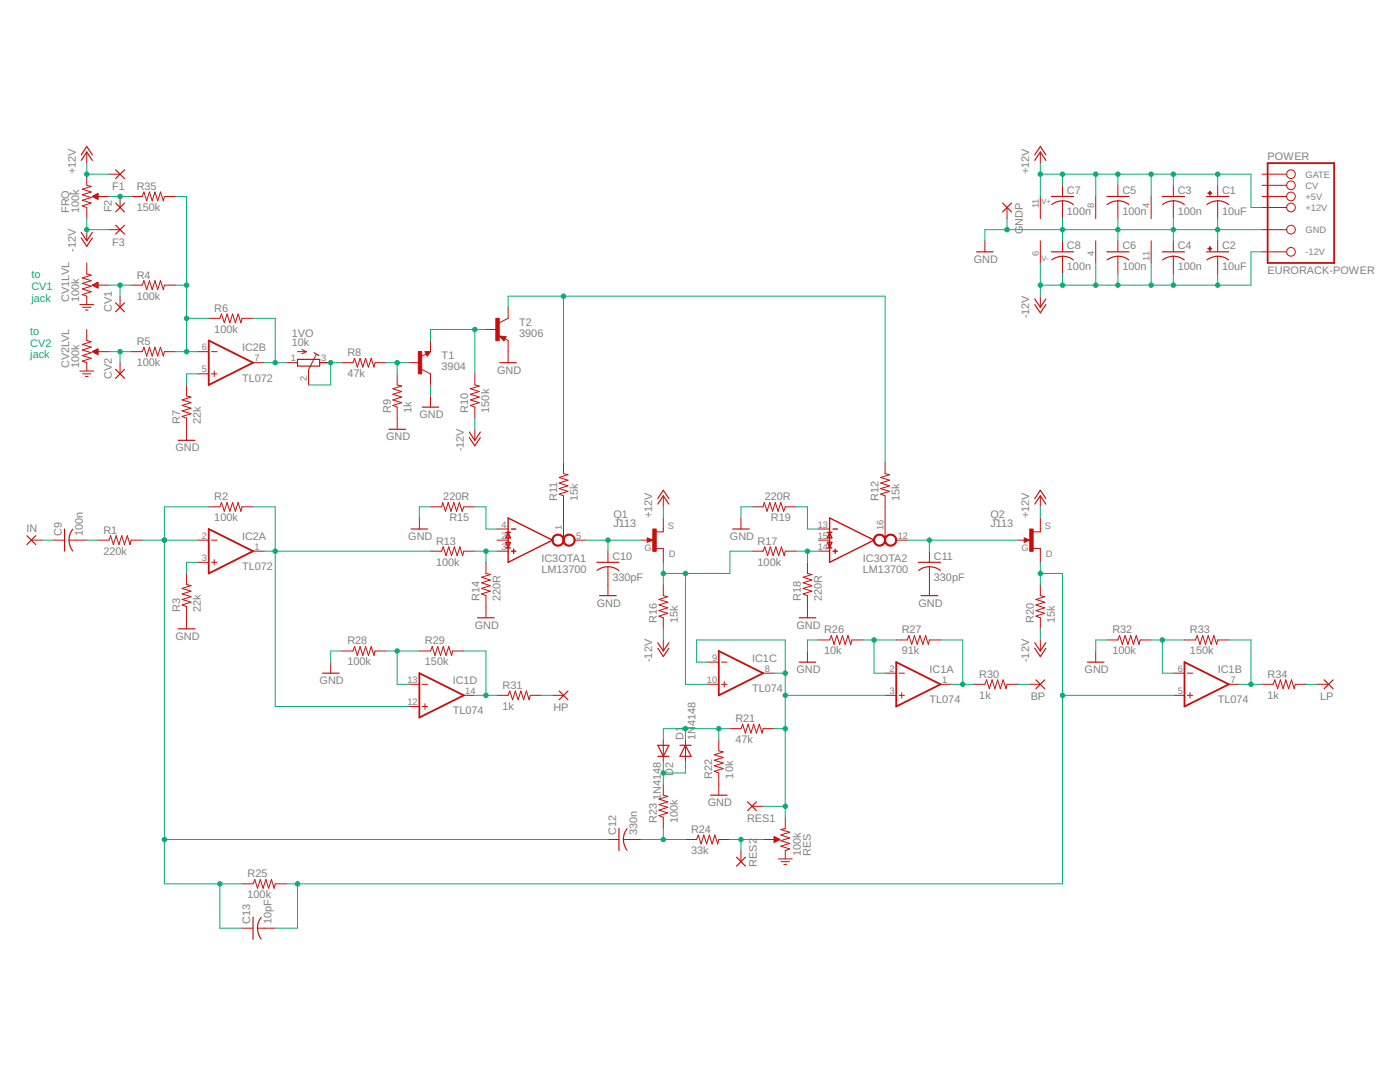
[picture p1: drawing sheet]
<svg xmlns="http://www.w3.org/2000/svg" width="279mm" height="216mm" viewBox="0 0 279 216" stroke-linecap="round" stroke-linejoin="round" font-family="sans-serif">
<path d="M253 32.6h13.3v19.9h-13.3zM41.7 67.9l8.8 4.5-8.8 4.4zM41.7 105.6l8.8 4.4-8.8 4.4zM83.7 134.3l8.9 4.4-8.9 4.5zM143.4 129.9l8.9 4.4-8.9 4.4zM178.9 132.1l8.8 4.4-8.8 4.5zM236.4 132.1l8.8 4.4-8.8 4.5z" fill="none" stroke="#c90d0c" stroke-width=".36"/>
<g fill="none" stroke="#c90d0c" stroke-width=".2">
<path d="M17.3 34.8v2.2l.9 .2-1.8 .6 1.8 .5-1.8 .6 1.8 .5-1.8 .6 1.8 .5-1.8 .6 .9 .3v2.2M17.3 30.3v2.3M19.5 39.2h2.2M21.7 34.8h2.3M24 39.2v2.2M26.2 39.2h2.2l.3-.9 .6 1.8 .5-1.8 .6 1.8 .5-1.8 .6 1.8 .5-1.8 .6 1.8 .2-.9h2.2M207.6 30.3v2.3M207.6 39.2v4.4M212 37v2.2M218.7 39.2v4.4M223.1 37v2.2M229.7 39.2v4.4"/>
<path d="M234.2 37v2.2M243 37v2.2M251.9 39.2h4.9M251.9 34.8h4.9M251.9 37h4.9M17.3 45.8v2.2M17.3 52.5v2.2l.9 .2-1.8 .6 1.8 .5-1.8 .6 1.8 .5-1.8 .6 1.8 .5-1.8 .6 .9 .3v1.7M19.5 56.9h2.2M21.7 45.8h2.3M24 59.1v2.2M26.2 56.9h2.2l.3-.9 .6 1.8 .5-1.8 .6 1.8 .5-1.8 .6 1.8 .5-1.8 .6 1.8 .2-.9h2.2M196.6 48v2.2"/>
<path d="M201 41.4v2.2M207.6 48v4.5M207.6 59.1v2.2M212 40.1v3.5M212 48v2.2M212 51.1v3.6M218.7 48v4.5M223.1 40.1v3.5M223.1 48v2.2M223.1 51.1v3.6M229.7 48v4.5M234.2 40.1v3.5"/>
<path d="M234.2 48v2.2M234.2 51.1v3.6M243 40.1v3.5M243 48v2.2M243 51.1v3.6M251.9 45.8h4.9M251.9 41.4h4.9M251.9 50.2h4.9M15.9 60.8h2.8M15.9 74h2.8M16.5 74.6h1.6M16.5 61.3h1.6"/>
<path d="M17 61.9h.6M17 75.1h.6M17.3 65.7v2.2l.9 .3-1.8 .5 1.8 .6-1.8 .5 1.8 .6-1.8 .6 1.8 .5-1.8 .6 .9 .3v1.6M19.5 70.2h2.2M24 72.4v2.2M26.2 70.2h2.2l.3-.9 .6 1.8 .5-1.8 .6 1.8 .5-1.8 .6 1.8 .5-1.8 .6 1.8 .2-.9h2.2M37.2 76.8v2.2l.9 .2-1.8 .6 1.8 .5-1.8 .6 1.8 .5-1.8 .6 1.8 .5-1.8 .6 .9 .3v4.5M39.5 74.6h2.2M39.5 70.2h2.2M41.7 63.5h2.2l.3-.8 .6 1.7 .5-1.7 .6 1.7 .5-1.7 .6 1.7 .5-1.7 .6 1.7 .2-.9h2.2M42.2 74.6h1.1M42.2 70.2h1.1"/>
<path d="M42.8 74v1.1M50.5 72.4h2.2M57.1 72.4h2.3M59.4 70.2h1.7M60.2 69.7l.9 .5M61.1 70.2l-.9 .4M63.1 70.7l-1.5 3.1v3M63.8 72.4h2.2M68.2 72.4h2.2l.4-.9 .5 1.8 .6-1.8 .5 1.8 .6-1.8 .5 1.8 .6-1.8 .5 1.8 .2-.9h2.3M79.3 74.6v2.2l.9 .2-1.8 .6 1.8 .5-1.8 .6 1.8 .5-1.8 .6 1.8 .5-1.8 .6 .9 .3v4.5M81.5 72.4h2.2M84.1 73.7l1.8 .9v2.2"/>
<path d="M84.8 70.2h1.1l-.6 .9zM85 70.6l-1 .5M85.9 67.9v2.3M85.9 79v2.2M94.8 74.6v2.2l.9 .2-1.8 .6 1.8 .5-1.8 .6 1.8 .5-1.8 .6 1.8 .5-1.8 .6 .9 .3v2.2M97 65.7h2.2M99.6 67l1.4 .2-.4 .8zM100.8 67.6l.6 .3v4.5M101.4 61.3v2.2l-1.8 .9M94.8 85.7v2.2M112.5 92.3v2.2l.8 .2-1.7 .6 1.7 .5-1.7 .6 1.7 .5-1.7 .6 1.7 .5-1.7 .6 .9 .3v8.9M132.4 98.9v2.2"/>
<path d="M176.6 92.3v2.2l.9 .2-1.8 .6 1.8 .5-1.8 .6 1.8 .5-1.8 .6 1.8 .5-1.8 .6 .9 .3v8.9M207.6 98.9v2.2M6.3 107.8h2.2M10.7 107.8h2.2M13.8 107.8h3.5M19.5 107.8h2.2l.4-.9 .5 1.8 .6-1.8 .5 1.8 .6-1.8 .5 1.8 .6-1.8 .6 1.8 .2-.9h2.2M37.2 114.4v2.2l.9 .3-1.8 .5 1.8 .6-1.8 .5 1.8 .6-1.8 .5 1.8 .6-1.8 .5 .9 .4v4.4M39.5 112.2h2.2M39.5 107.8h2.2M41.7 101.1h2.2l.3-.8 .6 1.7 .5-1.7 .6 1.7 .5-1.7 .6 1.7 .5-1.7 .6 1.7 .2-.9h2.2M42.2 112.2h1.1M42.2 107.8h1.1"/>
<path d="M42.8 111.7v1.1M50.5 110h2.2M83.7 103.4v2.2M85.9 110h2.2l.4-.9 .5 1.8 .6-1.8 .5 1.8 .6-1.8 .5 1.8 .6-1.8 .5 1.8 .3-.9h2.2M85.9 101.1h2.2l.2-.8 .6 1.7 .6-1.7 .5 1.7 .6-1.7 .5 1.7 .6-1.7 .5 1.7 .4-.9h2.2M97 112.2v2.2l.9 .2-1.8 .6 1.8 .5-1.8 .6 1.8 .6-1.8 .5 1.8 .6-1.8 .5 .9 .4v4.4M99.2 107.8h2.2M99.2 110h2.2M99.2 105.6h2.2M114.7 107.8h2.2M121.3 110v2.2M121.3 113.1v5.8"/>
<path d="M128 107.8h2.2M129.2 107.3l1.1 .5-1.1 .4zM131 109.4h1.4v2.8M132.4 103.4v2.7h-1.5M132.4 116.6v2.3l.9 .2-1.8 .5 1.8 .6-1.8 .5 1.8 .6-1.8 .5 1.8 .6-1.8 .5 .9 .4v2.2M147.9 103.4v2.2M150.1 110h2.2l.3-.9 .6 1.8 .5-1.8 .6 1.8 .5-1.8 .6 1.8 .6-1.8 .5 1.8 .2-.9h2.2M150.1 101.1h2.2l.2-.8 .6 1.7 .5-1.7 .6 1.7 .5-1.7 .6 1.7 .5-1.7 .6 1.7 .3-.9h2.2M161.1 112.2v2.2l.9 .2-1.7 .6 1.7 .5-1.7 .6 1.7 .6-1.7 .5 1.7 .6-1.7 .5 .8 .4v4.4M163.4 107.8h2.2M163.4 110h2.2M163.4 105.6h2.2"/>
<path d="M178.9 107.8h2.2M185.5 110v2.2M185.5 113.1v5.8M203.2 107.8h2.2M204.4 107.3l1.1 .5-1.1 .4zM206.2 109.4h1.4v2.8M207.6 103.4v2.7h-1.4M207.6 116.6v2.3l.9 .2-1.8 .5 1.8 .6-1.8 .5 1.8 .6-1.8 .5 1.8 .6-1.8 .5 .9 .4v2.2M66 132.1v2.2M68.2 129.9h2.2l.4-.9 .5 1.8 .6-1.8 .5 1.8 .6-1.8 .5 1.8 .6-1.8 .5 1.8 .2-.9h2.3M81.5 136.5h2.2M83.7 129.9h2.2l.4-.9 .5 1.8 .6-1.8 .5 1.8 .6-1.8 .5 1.8 .6-1.8 .5 1.8 .2-.9h2.3"/>
<path d="M84.3 136.5h1.1M92.6 138.7h2.2M99.2 138.7h2.2l.3-.8 .6 1.7 .5-1.7 .6 1.7 .5-1.7 .6 1.7 .6-1.7 .5 1.7 .2-.9h2.2M110.3 138.7h2.2M132.4 127.7v2.2M141.2 136.5h2.2M141.2 132.1h2.2M144 136.5h1.1M144 132.1h1.1M144.5 136v1.1M152.3 134.3h2.2M161.1 129.9v2.2"/>
<path d="M163.4 127.7h2.2l.3-.9 .6 1.8 .5-1.8 .6 1.8 .5-1.8 .6 1.8 .5-1.8 .6 1.8 .2-.9h2.2M176.6 134.3h2.3M176.6 138.7h2.3M178.9 127.7h2.2l.3-.9 .5 1.8 .6-1.8 .5 1.8 .6-1.8 .6 1.8 .5-1.8 .6 1.8 .2-.9h2.2M179.4 134.3h1.1M179.4 138.7h1.1M180 138.2v1.1M187.7 136.5h2.2M194.3 136.5h2.3l.3-.8 .5 1.7 .6-1.7 .5 1.7 .6-1.7 .5 1.7 .6-1.7 .6 1.7 .2-.9h2.2M205.4 136.5h2.2M207.6 127.7v2.2M218.7 129.9v2.2"/>
<path d="M220.9 127.7h2.2l.3-.9 .6 1.8 .5-1.8 .6 1.8 .6-1.8 .5 1.8 .6-1.8 .5 1.8 .2-.9h2.2M234.2 134.3h2.2M234.2 138.7h2.2M236.4 127.7h2.2l.3-.9 .6 1.8 .5-1.8 .6 1.8 .5-1.8 .6 1.8 .6-1.8 .5 1.8 .2-.9h2.2M236.9 134.3h1.1M236.9 138.7h1.1M237.5 138.2v1.1M245.2 136.5h2.2M251.9 136.5h2.2l.3-.8 .6 1.7 .5-1.7 .6 1.7 .5-1.7 .6 1.7 .5-1.7 .6 1.7 .2-.9h2.2M262.9 136.5h2.3M81.5 141h2.2M84.3 141h1.1"/>
<path d="M84.8 140.4v1.1M132.4 147.6v4.4M132.4 156.5v2.2l.9 .2-1.8 .5 1.8 .6-1.8 .5 1.8 .6-1.8 .5 1.8 .6-1.8 .6 .9 .3v2.2M136.8 147.6v4.4M143.4 147.6v2.2l.9 .2-1.7 .6 1.7 .6-1.7 .5 1.7 .6-1.7 .5 1.7 .6-1.7 .5 .8 .3v4.5M145.7 145.4h2.2l.3-.9 .6 1.8 .5-1.8 .6 1.8 .5-1.8 .6 1.8 .5-1.8 .6 1.8 .2-.9h2.2M48.3 176.4h2.2l.3-.9 .6 1.7 .5-1.7 .6 1.7 .6-1.7 .5 1.7 .6-1.7 .5 1.7 .2-.8h2.2M121.3 167.5h2.2M124.4 167.5h3.6M136.8 167.5h2.2l.4-.9 .5 1.8 .6-1.8 .5 1.8 .6-1.8 .5 1.8 .6-1.8 .5 1.8 .2-.9h2.3M147.9 169.7v2.2M150.1 160.9h2.2"/>
<path d="M152.3 167.5h2.2M155.3 171.4h2.8M155.9 171.9h1.6M156.4 172.5h.6M156.7 163.1v2.2l-.9 .2 1.8 .6-1.8 .5 1.8 .6-1.8 .5 1.8 .6-1.8 .5 1.8 .6-.9 .3v1.7M48.3 185.2h2.2M51.4 185.2h3.5"/>
<circle cx="257.6" cy="39.2" r=".87"/>
<circle cx="257.6" cy="34.8" r=".87"/>
<circle cx="257.6" cy="37" r=".87"/>
<circle cx="257.6" cy="50.2" r=".87"/>
<circle cx="257.6" cy="45.8" r=".87"/>
<circle cx="257.6" cy="41.4" r=".87"/>
</g>
<g fill="none" stroke="#c90d0c" stroke-width=".28">
<path d="M101 106.2h.9M101 108.2h.9l-.5 1.1zM101 109.3h.9M101.4 106.2l.5 1.1h-.9zM101.4 103.4l8.9 4.4-8.9 4.4zM102.1 105.6h.9M102.1 110h.9M102.5 109.6v.8M129.5 107.8h-.2v-.3l.8 .3-.8 .2M165.1 106.2h.9M165.1 108.2h.9l-.4 1.1zM165.1 109.3h.9"/>
<path d="M165.6 106.2l.4 1.1h-.9zM165.6 103.4l8.8 4.4-8.8 4.4zM166.2 105.6h.9M166.2 110h.9M166.7 109.6v.8M204.7 107.8h-.2v-.3l.8 .3-.8 .2"/>
</g>
<g fill="#c90d0c" stroke="#c90d0c" stroke-width=".2">
<path d="M110.5 106.9a1.22 1.22 0 0 1 1.9 .3 1.22 1.22 0 0 1-.7 1.8 1.22 1.22 0 0 1-1.5-1.2h.2a1 1 0 0 1 1.4-.9 1 1 0 0 1 .2 1.6 1 1 0 0 1-1.6-.4v-.3h-.2z" fill-rule="evenodd"/>
<path d="M112.7 106.9a1.22 1.22 0 0 1 1.9 .3 1.22 1.22 0 0 1-.7 1.8 1.22 1.22 0 0 1-1.5-1.2h.2a.99 .99 0 0 1 1.4-.8 .99 .99 0 0 1 .2 1.6 .99 .99 0 0 1-1.6-.5v-.3h-.2z" fill-rule="evenodd"/>
<path d="M174.7 106.9a1.22 1.22 0 0 1 1.9 .3 1.22 1.22 0 0 1-.8 1.8 1.22 1.22 0 0 1-1.5-1.2h.2a.99 .99 0 0 1 1.4-.9 .99 .99 0 0 1 .3 1.6 .99 .99 0 0 1-1.6-.4l-.1-.3h-.2v-.4z" fill-rule="evenodd"/>
<path d="M176.9 106.9a1.22 1.22 0 0 1 1.9 .3 1.22 1.22 0 0 1-.7 1.8 1.22 1.22 0 0 1-1.6-1.2h.2a1 1 0 0 1 1.4-.9 1 1 0 0 1 .3 1.6 1 1 0 0 1-1.6-.4l-.1-.3h-.2z" fill-rule="evenodd"/>
</g>
<g fill="none" stroke="#c90d0c" stroke-width=".23">
<path d="M16.2 32l1.1-1.7 1.1 1.7M16.2 30.9l1.1-1.7 1.1 1.7M18.4 39.2l1.1-.6v1.2zM18.5 39.2h1M18.7 39.1h.8M18.9 39.4h.6M19.1 38.9h.4M19.3 39.6h.2M19.5 38.7h.1M23.1 33.9l1.7 1.7M24.8 33.9l-1.7 1.7M206.5 32l1.1-1.7 1.1 1.7"/>
<path d="M206.5 30.9l1.1-1.7 1.1 1.7M209.8 39.2h4.4M220.9 39.2h4.4M232 39.2h4.4M240.8 39.2h4.4M16.2 46.4l1.1 1.6 1.1-1.6M16.2 47.5l1.1 1.6 1.1-1.6M18.4 56.9l1.1-.6v1.1M18.4 56.9l1.1 .5M18.5 56.9h1M18.7 57h.8M18.9 56.7h.6"/>
<path d="M19.1 57.2h.4M19.2 56.5h.3M19.5 57.4h.1M23.1 44.9l1.7 1.8M23.1 40.5l1.7 1.8M24.8 44.9l-1.7 1.8M24.8 40.5l-1.7 1.8M194.9 50.2h3.3M200.1 40.5l1.8 1.8M201.9 40.5l-1.8 1.8M206.5 59.6l1.1 1.7 1.1-1.7M209.8 50.2h4.4"/>
<path d="M209.9 40.8a3.5 3.5 0 0 1 4.3 0M209.9 51.9a3.5 3.5 0 0 1 4.3 0M220.9 50.2h4.4M221 40.8a3.5 3.5 0 0 1 4.3 0M221 51.9a3.5 3.5 0 0 1 4.3 0M232 50.2h4.4M232 40.8a3.5 3.5 0 0 1 4.3 0M232 51.9a3.5 3.5 0 0 1 4.3 0M240.8 50.2h4.4M240.9 40.8a3.5 3.5 0 0 1 4.3 0M240.9 51.9a3.5 3.5 0 0 1 4.3 0M18.4 70.2l1.1-.6v1.1z"/>
<path d="M18.5 70.1h1M18.7 70.3h.8M18.9 69.9h.6M19.1 70.5h.4M19.3 69.7h.2M19.5 70.7h.1M23.1 60.4l1.7 1.8M23.1 73.7l1.7 1.8M24.8 60.4l-1.7 1.8M24.8 73.7l-1.7 1.8M59.4 71.7h4.4v1.3h-4.4zM62.7 70.4l1 .6"/>
<path d="M85 70.3h.7l-.4 .5-.3-.4h.4l-.1 .2M99.7 72.4h3.4M100.9 67.3l-.4 .5-.6-.6 .8 .1-.2 .3-.3-.2h.3M206.5 60.8l1.1 1.6 1.1-1.6M35.6 87.9h3.3M77.6 85.7h3.3M84.3 81.2h3.3M93.7 86.2l1.1 1.7 1.1-1.7M93.7 87.3l1.1 1.7 1.1-1.7M131.3 99.5l1.1-1.7 1.1 1.7M206.5 99.5l1.1-1.7 1.1 1.7M5.4 106.9l1.7 1.8"/>
<path d="M7.1 106.9l-1.7 1.8M12.9 105.6v4.4M14.5 105.6a3.5 3.5 0 0 0 0 4.3M82 105.6h3.4M119.1 112.2h4.4M119.7 118.9h3.3M121.3 113.1l1.4 .2 .8 .5M121.3 113.1l-.9 .1-1.2 .6M131.3 100.6l1.1-1.7 1.1 1.7M146.2 105.6h3.3M183.3 112.2h4.4M183.8 118.9h3.4"/>
<path d="M185.5 113.1l1.4 .2 .8 .5M185.5 113.1l-1.4 .2-.8 .5M206.5 100.6l1.1-1.7 1.1 1.7M35.6 125.5h3.3M64.3 134.3h3.4M95.3 123.3h3.3M111.6 137.9l1.7 1.7M113.3 137.9l-1.7 1.7M131.3 128.2l1.1 1.7 1.1-1.7M131.3 129.3l1.1 1.7 1.1-1.7M159.5 123.3h3.3M159.5 132.1h3.3"/>
<path d="M206.5 128.2l1.1 1.7 1.1-1.7M206.5 129.3l1.1 1.7 1.1-1.7M206.7 135.7l1.8 1.7M208.5 135.7l-1.8 1.7M217 132.1h3.3M264.3 135.7l1.7 1.7M266 135.7l-1.7 1.7M131.3 148.7h2.2l-1.1 2.2zM131.3 150.9h2.2M135.7 148.7h2.2M136.8 148.7l1.1 2.2h-2.2zM141.8 158.7h3.3"/>
<path d="M149.2 160l1.8 1.8M151 160l-1.8 1.8M123.5 165.3v4.4M124.4 167.5l.1 .9 .6 1.3M125.1 165.4l-.4 .8-.3 1.3M147 171l1.8 1.8M148.8 171l-1.8 1.8M154.5 167l1.1 .5-1.1 .6zM154.5 167.9h.3M154.5 167.7h.7M154.5 167.5h1.1M154.5 167.3h.8"/>
<path d="M154.5 167.2h.4M50.5 183v4.4M52.1 183a3.5 3.5 0 0 0 0 4.4"/>
</g>
<g fill="#c90d0c" stroke="#c90d0c" stroke-width=".2">
<path d="M241.1 38.5h.7v.1h-.7z"/>
<path d="M241.4 38.2h.1v.7h-.1z"/>
<path d="M241.1 49.6h.7v.1h-.7z"/>
<path d="M241.4 49.2h.1v.8h-.1z"/>
<path d="M130.3 105.6h.7v4.4h-.7z"/>
<path d="M205.5 105.6h.7v4.4h-.7z"/>
<path d="M83.5 70.1h.7v4.5h-.7z"/>
<path d="M99 63.5h.6v4.5h-.6z"/>
</g>
<g fill="none" stroke="#0dab76" stroke-width=".2">
<path d="M17.3 32.6v2.2h4.4M21.7 39.2h4.5M35 39.2h2.2v31M207.6 34.8h42.1v6.6h2.2M207.6 32.6v6.6M212 34.8v2.2M218.7 34.8v4.4M223.1 34.8v2.2M229.7 34.8v4.4M234.2 34.8v2.2M243 34.8v2.2M17.3 43.6v2.2h4.4"/>
<path d="M21.7 56.9h4.5M24 56.9v2.2M35 56.9h2.2M112.5 59.1v33.2M201 43.6v2.2M207.6 52.5v6.6M212 43.6v4.4M212 54.7v2.2M218.7 52.5v4.4M223.1 43.6v4.4M223.1 54.7v2.2M229.7 52.5v4.4"/>
<path d="M234.2 43.6v4.4M234.2 54.7v2.2M243 43.6v4.4M243 54.7v2.2M251.9 50.2h-2.2v6.7h-42.1M251.9 45.8h-55.3v2.2M21.7 70.2h4.5M24 70.2v2.2M35 70.2h4.5M37.2 63.5h4.5M39.5 74.6h-2.3v2.2M50.5 63.5h4.4v8.9"/>
<path d="M52.7 72.4h4.4M68.2 72.4h-2.2v4.4h-4.4M77.1 72.4h4.4M79.3 72.4v2.2M85.9 76.8v2.2M94.8 65.7v8.9M97 65.7h-11.1v2.2M101.4 61.3v-2.2h75.2v33.2M94.8 83.4v2.3M8.5 107.8h2.2M17.3 107.8h2.2M28.4 107.8h11.1"/>
<path d="M39.5 112.2h-2.3v2.2M41.7 101.1h-8.9v75.3h15.5M50.5 101.1h4.4v39.9h26.6M52.7 110h33.2M85.9 101.1h-2.2v2.3M94.8 101.1h2.2v4.5h2.2M94.8 110h4.4M97 110v2.2M116.9 107.8h11.1M121.3 107.8v2.2M132.4 101.1v2.3M132.4 112.2v4.4"/>
<path d="M136.8 114.4v22.1h4.4M150.1 101.1h-2.2v2.3M150.1 110h-4.4v4.4h-13.3M158.9 101.1h2.2v4.5h2.3M158.9 110h4.5M161.1 110v2.2M181.1 107.8h22.1M185.5 107.8v2.2M207.6 101.1v2.3M207.6 112.2v4.4M207.6 114.4h4.4v62h-154.9M68.2 129.9h-2.2v2.2"/>
<path d="M77.1 129.9h6.6M79.3 129.9v6.6h2.2M92.6 129.9h4.4v8.8M94.8 138.7h4.4M108 138.7h2.3M132.4 125.5v2.2M141.2 132.1h-2.2v-4.4h17.7v35.4M154.5 134.3h2.2M156.7 138.7h19.9M163.4 127.7h-2.3v2.2M172.2 127.7h6.7M174.4 127.7v6.6h2.2"/>
<path d="M187.7 127.7h4.4v8.8M189.9 136.5h4.4M203.2 136.5h2.2M207.6 125.5v2.2M212 138.7h22.2M220.9 127.7h-2.2v2.2M229.7 127.7h6.7M232 127.7v6.6h2.2M245.2 127.7h4.5v8.8M247.4 136.5h4.5M260.7 136.5h2.2M132.4 152v4.5"/>
<path d="M136.8 145.4v2.2M136.8 152v2.2h-4.4M143.4 145.4v2.2M145.7 145.4h-13.3v2.2M154.5 145.4h2.2M32.8 167.5h88.5M43.9 176.4v8.8h4.4M59.4 176.4v8.8h-4.5M128 167.5h8.8M132.4 165.3v2.2M145.7 167.5h6.6M147.9 167.5v2.2"/>
<path d="M152.3 160.9h4.4"/>
</g>
<g fill="#0dab76" stroke="#0dab76" stroke-width=".2">
<circle cx="37.2" cy="70.2" r=".44"/>
<circle cx="37.2" cy="63.5" r=".44"/>
<circle cx="37.2" cy="56.9" r=".44"/>
<circle cx="156.7" cy="160.9" r=".44"/>
<circle cx="156.7" cy="134.3" r=".44"/>
<circle cx="156.7" cy="145.4" r=".44"/>
<circle cx="156.7" cy="138.7" r=".44"/>
<circle cx="147.9" cy="167.5" r=".44"/>
<circle cx="207.6" cy="34.8" r=".44"/>
<circle cx="212" cy="34.8" r=".44"/>
<circle cx="218.7" cy="34.8" r=".44"/>
<circle cx="223.1" cy="34.8" r=".44"/>
<circle cx="229.7" cy="34.8" r=".44"/>
<circle cx="234.2" cy="34.8" r=".44"/>
<circle cx="243" cy="34.8" r=".44"/>
<circle cx="17.3" cy="34.8" r=".44"/>
<circle cx="243" cy="56.9" r=".44"/>
<circle cx="234.2" cy="56.9" r=".44"/>
<circle cx="229.7" cy="56.9" r=".44"/>
<circle cx="223.1" cy="56.9" r=".44"/>
<circle cx="218.7" cy="56.9" r=".44"/>
<circle cx="212" cy="56.9" r=".44"/>
<circle cx="207.6" cy="56.9" r=".44"/>
<circle cx="17.3" cy="45.8" r=".44"/>
<circle cx="212" cy="45.8" r=".44"/>
<circle cx="223.1" cy="45.8" r=".44"/>
<circle cx="234.2" cy="45.8" r=".44"/>
<circle cx="243" cy="45.8" r=".44"/>
<circle cx="201" cy="45.8" r=".44"/>
<circle cx="32.8" cy="107.8" r=".44"/>
<circle cx="32.8" cy="167.5" r=".44"/>
<circle cx="43.9" cy="176.4" r=".44"/>
<circle cx="54.9" cy="110" r=".44"/>
<circle cx="54.9" cy="72.4" r=".44"/>
<circle cx="24" cy="56.9" r=".44"/>
<circle cx="24" cy="70.2" r=".44"/>
<circle cx="66" cy="72.4" r=".44"/>
<circle cx="94.8" cy="65.7" r=".44"/>
<circle cx="79.3" cy="72.4" r=".44"/>
<circle cx="97" cy="110" r=".44"/>
<circle cx="121.3" cy="107.8" r=".44"/>
<circle cx="132.4" cy="114.4" r=".44"/>
<circle cx="136.8" cy="114.4" r=".44"/>
<circle cx="161.1" cy="110" r=".44"/>
<circle cx="185.5" cy="107.8" r=".44"/>
<circle cx="143.4" cy="145.4" r=".44"/>
<circle cx="136.8" cy="145.4" r=".44"/>
<circle cx="132.4" cy="154.2" r=".44"/>
<circle cx="132.4" cy="167.5" r=".44"/>
<circle cx="112.5" cy="59.1" r=".44"/>
<circle cx="207.6" cy="114.4" r=".44"/>
<circle cx="59.4" cy="176.4" r=".44"/>
<circle cx="212" cy="138.7" r=".44"/>
<circle cx="174.4" cy="127.7" r=".44"/>
<circle cx="192.1" cy="136.5" r=".44"/>
<circle cx="79.3" cy="129.9" r=".44"/>
<circle cx="97" cy="138.7" r=".44"/>
<circle cx="232" cy="127.7" r=".44"/>
<circle cx="249.7" cy="136.5" r=".44"/>
<circle cx="24" cy="39.2" r=".44"/>
</g>
<g font-size="2.2" fill="#808080">
<text x="15.1" y="34.8" transform="rotate(-90 15.1 34.8)">+12V</text>
<text x="205.4" y="34.8" transform="rotate(-90 205.4 34.8)">+12V</text>
<text x="253" y="32">POWER</text>
<text x="22.4" y="37.9">F1</text>
<text x="27.3" y="37.9">R35</text>
<text x="212.9" y="38.6">C7</text>
<text x="224" y="38.6">C5</text>
<text x="235.1" y="38.6">C3</text>
<text x="243.9" y="38.6">C1</text>
<text x="13.8" y="42.5" transform="rotate(-90 13.8 42.5)">FRQ</text>
<text x="15.8" y="42.5" transform="rotate(-90 15.8 42.5)">100k</text>
<text x="22.3" y="42.4" transform="rotate(-90 22.3 42.4)">F2</text>
<text x="27.3" y="42.1">150k</text>
<text x="204.1" y="46.7" transform="rotate(-90 204.1 46.7)">GNDP</text>
<text x="212.9" y="42.8">100n</text>
<text x="224" y="42.8">100n</text>
<text x="235.1" y="42.8">100n</text>
<text x="243.9" y="42.8">10uF</text>
<text x="15.1" y="50.3" transform="rotate(-90 15.1 50.3)">-12V</text>
<text x="22.4" y="49">F3</text>
<text x="194.3" y="52.5">GND</text>
<text x="212.9" y="53.9">100n</text>
<text x="212.9" y="49.7">C8</text>
<text x="224" y="53.9">100n</text>
<text x="224" y="49.7">C6</text>
<text x="235.1" y="53.9">100n</text>
<text x="235.1" y="49.7">C4</text>
<text x="243.9" y="53.9">10uF</text>
<text x="243.9" y="49.7">C2</text>
<text x="27.3" y="59.8">100k</text>
<text x="27.3" y="55.6">R4</text>
<text x="253" y="54.7">EURORACK-POWER</text>
<text x="13.8" y="60.2" transform="rotate(-90 13.8 60.2)">CV1LVL</text>
<text x="15.8" y="60.2" transform="rotate(-90 15.8 60.2)">100k</text>
<text x="22.3" y="62.3" transform="rotate(-90 22.3 62.3)">CV1</text>
<text x="42.8" y="62.2">R6</text>
<text x="103.6" y="65.1">T2</text>
<text x="205.4" y="63.5" transform="rotate(-90 205.4 63.5)">-12V</text>
<text x="27.3" y="68.9">R5</text>
<text x="42.8" y="66.4">100k</text>
<text x="48.3" y="70.1">IC2B</text>
<text x="58.3" y="69.1">10k</text>
<text x="58.3" y="67.2">1VO</text>
<text x="69.3" y="71.1">R8</text>
<text x="88.1" y="71.7">T1</text>
<text x="103.6" y="67.3">3906</text>
<text x="13.8" y="73.5" transform="rotate(-90 13.8 73.5)">CV2LVL</text>
<text x="15.8" y="73.5" transform="rotate(-90 15.8 73.5)">100k</text>
<text x="22.3" y="75.6" transform="rotate(-90 22.3 75.6)">CV2</text>
<text x="27.3" y="73">100k</text>
<text x="48.3" y="76.1">TL072</text>
<text x="69.3" y="75.3">47k</text>
<text x="88.1" y="73.9">3904</text>
<text x="99.2" y="74.6">GND</text>
<text x="78" y="82.3" transform="rotate(-90 78 82.3)">R9</text>
<text x="82.2" y="82.3" transform="rotate(-90 82.2 82.3)">1k</text>
<text x="83.7" y="83.4">GND</text>
<text x="93.5" y="82.3" transform="rotate(-90 93.5 82.3)">R10</text>
<text x="97.6" y="82.3" transform="rotate(-90 97.6 82.3)">150k</text>
<text x="35.9" y="84.5" transform="rotate(-90 35.9 84.5)">R7</text>
<text x="40.1" y="84.5" transform="rotate(-90 40.1 84.5)">22k</text>
<text x="77.1" y="87.9">GND</text>
<text x="35" y="90.1">GND</text>
<text x="92.6" y="90.1" transform="rotate(-90 92.6 90.1)">-12V</text>
<text x="42.8" y="99.8">R2</text>
<text x="88.5" y="99.8">220R</text>
<text x="111.2" y="100" transform="rotate(-90 111.2 100)">R11</text>
<text x="115.3" y="100" transform="rotate(-90 115.3 100)">15k</text>
<text x="152.6" y="99.8">220R</text>
<text x="175.3" y="100" transform="rotate(-90 175.3 100)">R12</text>
<text x="179.5" y="100" transform="rotate(-90 179.5 100)">15k</text>
<text x="5.3" y="106.2">IN</text>
<text x="12.3" y="106.9" transform="rotate(-90 12.3 106.9)">C9</text>
<text x="16.5" y="106.9" transform="rotate(-90 16.5 106.9)">100n</text>
<text x="20.6" y="106.5">R1</text>
<text x="42.8" y="104">100k</text>
<text x="48.3" y="107.7">IC2A</text>
<text x="81.5" y="107.8">GND</text>
<text x="89.7" y="104">R15</text>
<text x="122.4" y="105.2">J113</text>
<text x="122.4" y="103.4">Q1</text>
<text x="130.2" y="103.4" transform="rotate(-90 130.2 103.4)">+12V</text>
<text x="145.7" y="107.8">GND</text>
<text x="153.9" y="104">R19</text>
<text x="197.7" y="105.2">J113</text>
<text x="197.7" y="103.4">Q2</text>
<text x="205.4" y="103.4" transform="rotate(-90 205.4 103.4)">+12V</text>
<text x="20.6" y="110.7">220k</text>
<text x="48.3" y="113.7">TL072</text>
<text x="87" y="112.9">100k</text>
<text x="87" y="108.7">R13</text>
<text x="108" y="112.2">IC3OTA1</text>
<text x="122.2" y="111.7">C10</text>
<text x="151.2" y="112.9">100k</text>
<text x="151.2" y="108.7">R17</text>
<text x="172.2" y="112.2">IC3OTA2</text>
<text x="186.4" y="111.7">C11</text>
<text x="95.7" y="119.9" transform="rotate(-90 95.7 119.9)">R14</text>
<text x="99.9" y="119.9" transform="rotate(-90 99.9 119.9)">220R</text>
<text x="108" y="114.4">LM13700</text>
<text x="122.2" y="115.9">330pF</text>
<text x="159.8" y="119.9" transform="rotate(-90 159.8 119.9)">R18</text>
<text x="164" y="119.9" transform="rotate(-90 164 119.9)">220R</text>
<text x="172.2" y="114.4">LM13700</text>
<text x="186.4" y="115.9">330pF</text>
<text x="35.9" y="122.2" transform="rotate(-90 35.9 122.2)">R3</text>
<text x="40.1" y="122.2" transform="rotate(-90 40.1 122.2)">22k</text>
<text x="94.8" y="125.5">GND</text>
<text x="119.1" y="121.1">GND</text>
<text x="131.1" y="124.4" transform="rotate(-90 131.1 124.4)">R16</text>
<text x="135.3" y="124.4" transform="rotate(-90 135.3 124.4)">15k</text>
<text x="158.9" y="125.5">GND</text>
<text x="183.3" y="121.1">GND</text>
<text x="206.3" y="124.4" transform="rotate(-90 206.3 124.4)">R20</text>
<text x="210.5" y="124.4" transform="rotate(-90 210.5 124.4)">15k</text>
<text x="35" y="127.7">GND</text>
<text x="69.3" y="128.6">R28</text>
<text x="84.8" y="128.6">R29</text>
<text x="164.5" y="130.6">10k</text>
<text x="164.5" y="126.4">R26</text>
<text x="180" y="130.6">91k</text>
<text x="180" y="126.4">R27</text>
<text x="222" y="130.6">100k</text>
<text x="222" y="126.4">R32</text>
<text x="237.5" y="130.6">150k</text>
<text x="237.5" y="126.4">R33</text>
<text x="63.8" y="136.5">GND</text>
<text x="69.3" y="132.8">100k</text>
<text x="84.8" y="132.8">150k</text>
<text x="90.3" y="136.4">IC1D</text>
<text x="100.3" y="137.4">R31</text>
<text x="130.2" y="132.1" transform="rotate(-90 130.2 132.1)">-12V</text>
<text x="150.1" y="132">IC1C</text>
<text x="158.9" y="134.3">GND</text>
<text x="185.5" y="134.2">IC1A</text>
<text x="195.4" y="135.2">R30</text>
<text x="205.4" y="132.1" transform="rotate(-90 205.4 132.1)">-12V</text>
<text x="216.5" y="134.3">GND</text>
<text x="243" y="134.2">IC1B</text>
<text x="253" y="135.2">R34</text>
<text x="90.3" y="142.5">TL074</text>
<text x="100.3" y="141.6">1k</text>
<text x="110.4" y="141.9">HP</text>
<text x="150.1" y="138.1">TL074</text>
<text x="185.5" y="140.3">TL074</text>
<text x="195.4" y="139.4">1k</text>
<text x="205.7" y="139.7">BP</text>
<text x="243" y="140.3">TL074</text>
<text x="253" y="139.4">1k</text>
<text x="263.5" y="139.7">LP</text>
<text x="136.4" y="147.6" transform="rotate(-90 136.4 147.6)">D1</text>
<text x="138.8" y="147.6" transform="rotate(-90 138.8 147.6)">1N</text>
<text x="138.8" y="144.8" transform="rotate(-90 138.8 144.8)">4148</text>
<text x="146.8" y="148.3">47k</text>
<text x="146.8" y="144.1">R21</text>
<text x="134.3" y="154.8" transform="rotate(-90 134.3 154.8)">D2</text>
<text x="142.1" y="155.3" transform="rotate(-90 142.1 155.3)">R22</text>
<text x="146.3" y="155.3" transform="rotate(-90 146.3 155.3)">10k</text>
<text x="131.9" y="159.6" transform="rotate(-90 131.9 159.6)">1N4148</text>
<text x="141.2" y="160.9">GND</text>
<text x="123" y="166.6" transform="rotate(-90 123 166.6)">C12</text>
<text x="127.2" y="166.6" transform="rotate(-90 127.2 166.6)">330n</text>
<text x="131.1" y="164.2" transform="rotate(-90 131.1 164.2)">R23</text>
<text x="135.3" y="164.2" transform="rotate(-90 135.3 164.2)">100k</text>
<text x="137.9" y="166.2">R24</text>
<text x="149.1" y="164">RES1</text>
<text x="137.9" y="170.4">33k</text>
<text x="151" y="172.9" transform="rotate(-90 151 172.9)">RES2</text>
<text x="159.8" y="170.8" transform="rotate(-90 159.8 170.8)">100k</text>
<text x="161.8" y="170.8" transform="rotate(-90 161.8 170.8)">RES</text>
<text x="49.4" y="179.2">100k</text>
<text x="49.4" y="175.1">R25</text>
<text x="50" y="184.3" transform="rotate(-90 50 184.3)">C13</text>
<text x="54.2" y="184.3" transform="rotate(-90 54.2 184.3)">10pF</text>
</g>
<g font-size="2.2" fill="#0dab76">
<text x="6.3" y="55.6">to</text>
<text x="6.3" y="57.9">CV1</text>
<text x="6.3" y="60.2">jack</text>
<text x="6" y="66.8">to</text>
<text x="6" y="69.2">CV2</text>
<text x="6" y="71.5">jack</text>
</g>
<g font-size="1.9" fill="#808080">
<text x="260.5" y="35.4">GATE</text>
<text x="207.3" y="41.6" transform="rotate(-90 207.3 41.6)">11</text>
<text x="218.4" y="41.6" transform="rotate(-90 218.4 41.6)">8</text>
<text x="229.4" y="41.6" transform="rotate(-90 229.4 41.6)">4</text>
<text x="260.5" y="37.6">CV</text>
<text x="260.5" y="39.9">+5V</text>
<text x="260.5" y="42.1">+12V</text>
<text x="260.5" y="46.5">GND</text>
<text x="207.3" y="51.1" transform="rotate(-90 207.3 51.1)">6</text>
<text x="218.4" y="51.1" transform="rotate(-90 218.4 51.1)">4</text>
<text x="229.4" y="52" transform="rotate(-90 229.4 52)">11</text>
<text x="260.5" y="50.9">-12V</text>
<text x="40.3" y="69.9">6</text>
<text x="40.3" y="74.3">5</text>
<text x="50.8" y="72.1">7</text>
<text x="58" y="72.1">1</text>
<text x="61.3" y="75.9" transform="rotate(-90 61.3 75.9)">2</text>
<text x="64.1" y="72.1">3</text>
<text x="40.3" y="107.5">2</text>
<text x="100.1" y="105.3">4</text>
<text x="100.1" y="107.5">2</text>
<text x="112.2" y="105.7" transform="rotate(-90 112.2 105.7)">1</text>
<text x="115" y="107.5">5</text>
<text x="133.3" y="105.6">S</text>
<text x="163.2" y="105.3">13</text>
<text x="163.2" y="107.5">15</text>
<text x="176.3" y="105.7" transform="rotate(-90 176.3 105.7)">16</text>
<text x="179.2" y="107.5">12</text>
<text x="208.5" y="105.6">S</text>
<text x="40.3" y="111.9">3</text>
<text x="50.8" y="109.7">1</text>
<text x="100.1" y="109.7">3</text>
<text x="128.6" y="110">G</text>
<text x="133.5" y="111.1">D</text>
<text x="163.2" y="109.7">14</text>
<text x="203.9" y="110">G</text>
<text x="208.7" y="111.1">D</text>
<text x="142.1" y="131.8">9</text>
<text x="81.3" y="136.2">13</text>
<text x="141.1" y="136.2">10</text>
<text x="152.6" y="134">8</text>
<text x="177.5" y="134">2</text>
<text x="188" y="136.2">1</text>
<text x="235" y="134">6</text>
<text x="245.5" y="136.2">7</text>
<text x="81.3" y="140.7">12</text>
<text x="92.9" y="138.4">14</text>
<text x="177.5" y="138.4">3</text>
<text x="235" y="138.4">5</text>
</g>
<g font-size="1.5" fill="#808080">
<text x="207.8" y="40.7">V+</text>
<text x="207.8" y="52">V-</text>
</g>
</svg>
